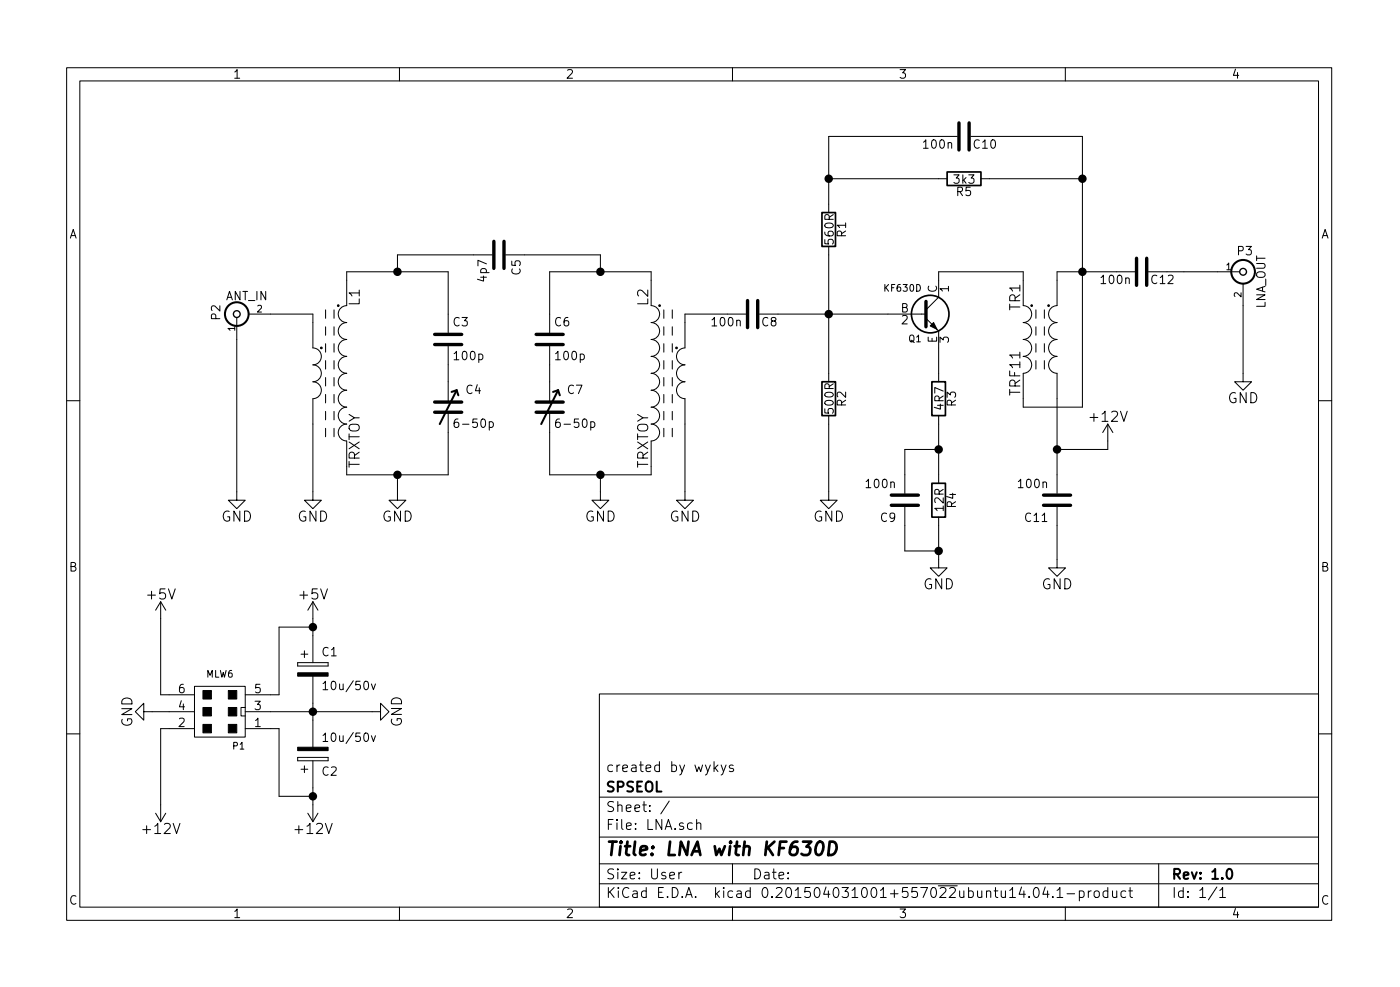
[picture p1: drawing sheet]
<svg xmlns="http://www.w3.org/2000/svg" width="210mm" height="148mm" viewBox="0 0 210 148" stroke-linecap="round" stroke-linejoin="round" font-family="sans-serif">
<g fill="none" stroke="#000" stroke-width=".15">
<path d="M10 10.2h190v128h-190zM12 12.1h186v124.1h-186zM60 10.2v1.9M110 10.2v1.9M160 10.2v1.9M73.9 38.3h-14.2v2.5M75.9 38.3h14.3v2.5M124.5 37v20.3M124.5 26.8h17.7M143.8 20.5h-19.3v11.4M147.3 26.8h15.3M148.6 20.5h14v40.6h-8.9v-5.1a1.27 1.27 0 0 0 1.2-1.2 1.27 1.27 0 0 0-1.2-1.3 1.27 1.27 0 0 0 1.2-1.3 1.27 1.27 0 0 0-1.2-1.2 1.27 1.27 0 0 0 1.2-1.3 1.27 1.27 0 0 0-1.2-1.3 1.27 1.27 0 0 0 1.2-1.2 1.27 1.27 0 0 0-1.2-1.3v-5.1h-12.7v3.8l-1.9 1.9"/>
<path d="M35.6 47.7v27.4h1.2l-1.2 1.3-1.3-1.3h1.3M37.3 47.2h9.7v5a1.27 1.27 0 0 1 1.3 1.3 1.27 1.27 0 0 1-1.3 1.3 1.27 1.27 0 0 1 1.3 1.2 1.27 1.27 0 0 1-1.3 1.3 1.27 1.27 0 0 1 1.3 1.3 1.27 1.27 0 0 1-1.3 1.3v15.2h1.3l-1.3 1.3-1.3-1.3h1.3M48.9 46.5v1.3M48.9 49.1v1.2M48.9 51.6v1.3M48.9 54.1v1.3M48.9 56.7v1.2M48.9 59.2v1.3M50.2 46.5v1.3M50.2 49.1v1.2M50.2 51.6v1.3M50.2 54.1v1.3"/>
<path d="M50.2 56.7v1.2M50.2 59.2v1.3M67.3 49.9v-9.1h-15.2v5.1a1.27 1.27 0 0 0-1.3 1.3 1.27 1.27 0 0 0 1.3 1.2 1.27 1.27 0 0 0-1.3 1.3 1.27 1.27 0 0 0 1.3 1.3 1.27 1.27 0 0 0-1.3 1.2 1.27 1.27 0 0 0 1.3 1.3 1.27 1.27 0 0 0-1.3 1.3 1.27 1.27 0 0 0 1.3 1.2 1.27 1.27 0 0 0-1.3 1.3 1.27 1.27 0 0 0 1.3 1.3 1.27 1.27 0 0 0-1.3 1.3 1.27 1.27 0 0 0 1.3 1.2 1.27 1.27 0 0 0-1.3 1.3 1.27 1.27 0 0 0 1.3 1.3 1.27 1.27 0 0 0-1.3 1.2 1.27 1.27 0 0 0 1.3 1.3v5.1h15.2v-9.4M67.3 52v8.4M82.5 49.9v-9.1h15.3v5.1a1.27 1.27 0 0 1 1.3 1.3 1.27 1.27 0 0 1-1.3 1.2 1.27 1.27 0 0 1 1.3 1.3 1.27 1.27 0 0 1-1.3 1.3 1.27 1.27 0 0 1 1.3 1.2 1.27 1.27 0 0 1-1.3 1.3 1.27 1.27 0 0 1 1.3 1.3 1.27 1.27 0 0 1-1.3 1.2 1.27 1.27 0 0 1 1.3 1.3 1.27 1.27 0 0 1-1.3 1.3 1.27 1.27 0 0 1 1.3 1.3 1.27 1.27 0 0 1-1.3 1.2 1.27 1.27 0 0 1 1.3 1.3 1.27 1.27 0 0 1-1.3 1.3 1.27 1.27 0 0 1 1.3 1.2 1.27 1.27 0 0 1-1.3 1.3v5.1h-15.3v-9.4M82.5 52v8.4M99.7 46.5v1.3M99.7 49.1v1.2M99.7 51.6v1.3M99.7 54.1v1.3M99.7 56.7v1.2M99.7 59.2v1.3"/>
<path d="M101 46.5v1.3M101 49.1v1.2M101 51.6v1.3M101 54.1v1.3M101 56.7v1.2M101 59.2v1.3M112 47.2h-9.1v5a1.27 1.27 0 0 0-1.3 1.3 1.27 1.27 0 0 0 1.3 1.3 1.27 1.27 0 0 0-1.3 1.2 1.27 1.27 0 0 0 1.3 1.3 1.27 1.27 0 0 0-1.3 1.3 1.27 1.27 0 0 0 1.3 1.3v15.2h1.2l-1.2 1.3-1.3-1.3h1.3M116.8 47.2h22.3M139.1 47.8l1.9 1.9v7.6M155.6 46.5v1.3M155.6 49.1v1.2M155.6 51.6v1.3"/>
<path d="M155.6 54.1v1.3M156.8 46.5v1.3M156.8 49.1v1.2M156.8 51.6v1.3M156.8 54.1v1.3M170.4 40.8h-11.7v5.1a1.27 1.27 0 0 0-1.2 1.3 1.27 1.27 0 0 0 1.2 1.2 1.27 1.27 0 0 0-1.2 1.3 1.27 1.27 0 0 0 1.2 1.3 1.27 1.27 0 0 0-1.2 1.2 1.27 1.27 0 0 0 1.2 1.3 1.27 1.27 0 0 0-1.2 1.3 1.27 1.27 0 0 0 1.2 1.2v18.1M175.3 40.8h10.9M186.7 42.6v14.7h1.3l-1.3 1.3-1.3-1.3h1.3M10 60.2h2M48.9 61.8v1.2M48.9 64.3v1.3M50.2 61.8v1.2"/>
<path d="M50.2 64.3v1.3M59.7 71.3v3.8h1.3l-1.3 1.3-1.3-1.3h1.3M68.8 62.9a.47 .47 0 0 0-.6 .5l.1 .7 .4 .1 .2-.2v-.4l-.1-.2h-.4l-.2 .2M73.5 63.4l.3-.1 .3 .3v.3l-.1 .2-.2 .1-.3-.1M84 62.9a.47 .47 0 0 0-.6 .5l.1 .7 .4 .1 .2-.2 .1-.4-.2-.2h-.3l-.3 .2M88.7 63.4l.4-.1 .2 .3v.3l-.1 .2-.1 .1-.4-.1M90.2 71.3v3.8h1.2l-1.2 1.3-1.3-1.3h1.3M99.7 61.8v1.2M99.7 64.3v1.3M101 61.8v1.2M101 64.3v1.3M124.5 62.4v12.7h1.2l-1.2 1.3-1.3-1.3h1.3"/>
<path d="M135.9 76.1v6.6h5.1M141 77.6v7.7h1.2l-1.2 1.2-1.3-1.2h1.3M141 62.4v10.2M141 67.5h-5.1v6.6M158.7 76.1v9.2h1.3l-1.3 1.2-1.2-1.2h1.2M166.4 63.7v3.8h-7.7M166.4 63.7l-.8 1.2M166.4 63.7l.7 1.2M198 60.2h2M24.1 90.3v14h5.1M24.1 90.3l-.7 1.3M24.1 90.3l.8 1.3"/>
<path d="M44.7 99.5v.5zM44.7 100h4.6zM44.7 99.5h4.6zM45.2 98.2h1zM45.7 97.7v1zM47 94.1h-5.1v10.2h-5.1M47 90.3v9.2M47 90.3l-.8 1.3M47 90.3l.8 1.3M49.3 99.5v.5zM10 110.2h2M21.6 106.8v-1.2l-1.3 1.2 1.3 1.3v-1.3h7.6"/>
<path d="M29.2 103h7.6v7.7h-7.6zM29.2 109.4h-5.1v14M36.8 106.2h-.6v1.3h.6M36.8 106.8h20.3v-1.2l1.3 1.2-1.3 1.3v-1.3M36.8 109.4h5.1v10.1h5.1M44.7 113.7v.5zM44.7 113.7h4.6zM44.7 114.2h4.6zM45.2 115.5h1zM45.7 115v1zM47 101.5v10.7M47 114.2v9.2"/>
<path d="M48.5 110.4l.4-.4v1.3M48.5 102.6l.4-.3v1.2M48.5 111.3h.7M48.5 103.5h.7M49.3 113.7v.5zM55.8 110.4l.3 .9 .3-.9M55.8 102.7l.3 .8 .3-.8M90 104.2h108v32h-108zM90 119.7h108M107.4 115.3l.4 .5M107.8 114.8l-.6 .6M108.3 114.8l.4 1"/>
<path d="M109 114.8l-.5 1.4-.2 .1M110.1 114.9a.37 .37 0 0 0-.6 .1l.1 .3 .5 .1 .1 .2-.2 .2h-.5M198 110.2h2M23.4 122.1l.7 1.3M24.9 122.1l-.8 1.3M46.2 122.1l.8 1.3M47.8 122.1l-.8 1.3M60 136.2v2M90 132.7h108M90 129.7h108M90 125.7h108M100.5 120.3l-1.3 1.9"/>
<path d="M102 130.9v1M102.4 130.9l-.3 .1-.1 .2M104.6 123.7a.38 .38 0 0 1 .7 0v.8M104.6 123v1.5M110 129.7v3M110 136.2v2M155.3 133.4a.35 .35 0 0 1 .4-.2 .35 .35 0 0 1 .3 .3 .77 .77 0 0 1-.5 1.2 .9 .9 0 0 1-.2-1.3zM157 133.2l-.4 1h1M157.3 133.7v1M158.1 134.6l.1 .1h-.1h-.1l.1-.1v.1M158.7 133.7l.5-.5v1.5M158.7 134.7h.9"/>
<path d="M160 136.2v2M160.2 134.2h1.2M162.1 133.8a.48 .48 0 0 1 .6 .1l.1 .1-.1 .6a.48 .48 0 0 1-.6 .1M162.1 133.7v1.5M163.4 133.7v1M163.9 133.7l-.3 .1-.2 .2M164.4 133.9a.41 .41 0 0 1 .7 .1v.5a.41 .41 0 0 1-.4 .2 .41 .41 0 0 1-.4-.2zM166.4 133.8l-.5-.1-.2 .3v.6l.2 .1h.5M166.4 133.2v1.5M167.1 133.7l.1 1a.4 .4 0 0 0 .5-.1M167.7 133.7v1M169.1 133.8l-.5-.1-.2 .3v.6l.2 .1h.5"/>
<path d="M169.5 133.7h.6M169.7 133.2v1.3l.2 .2h.2M174 129.7v6.5M182.8 133.2l-1.3 1.9M183.2 133.7l.4-.5v1.5M183.2 134.7h.8"/>
</g>
<g fill="none" stroke="#000" stroke-width=".3">
<path d="M68.6 58.6l-2.6 5.1M68.6 58.6l-.8 .2M68.6 58.6l.2 .7M83.8 58.6l-2.5 5.1M83.8 58.6l-.7 .2M83.8 58.6l.3 .7M184.4 130.6a.35 .35 0 0 1 .3-.2 .35 .35 0 0 1 .3 .3 .77 .77 0 0 1-.4 1.2 .9 .9 0 0 1-.2-1.3z"/>
<circle cx="35.6" cy="47.2" r="1.78"/>
<circle cx="186.7" cy="40.8" r="1.78"/>
</g>
<path d="M122.8 126.6a.46 .46 0 0 1 .5-.3 .46 .46 0 0 1 .3 .4 1.19 1.19 0 0 1-.7 1.7l-.2-.1a1.5 1.5 0 0 1 .1-1.7zM124.6 126.3h.5a1.03 1.03 0 0 1 .2 1.8l-.4 .3h-.5z" fill="none" stroke="#000" stroke-width=".41"/>
<g fill="#000" stroke="#000" stroke-width=".15">
<path d="M139.7 48.9l.5-.5 .5 1zM30.5 103.7h1.2v1.2h-1.2zM30.5 106.2h1.2v1.3h-1.2zM30.5 108.7h1.2v1.3h-1.2zM34.3 103.7h1.3v1.2h-1.3zM34.3 106.2h1.3v1.3h-1.3zM34.3 108.7h1.3v1.3h-1.3zM44.7 112.2h4.6v.5h-4.6zM44.7 101h4.6v.5h-4.6z"/>
<circle cx="48.3" cy="52.2" r=".13"/>
<circle cx="50.8" cy="45.9" r=".13"/>
<circle cx="99.1" cy="45.9" r=".13"/>
<circle cx="101.6" cy="52.2" r=".13"/>
<circle cx="154.9" cy="45.9" r=".13"/>
<circle cx="157.5" cy="45.9" r=".13"/>
</g>
<g fill="none" stroke="#000" stroke-width=".25">
<path d="M123.4 31.9h2.1v5.1h-2.1zM142.2 25.8h5.1v2h-5.1zM123.4 57.3h2.1v5.1h-2.1zM140 57.3h2v5.1h-2zM140 72.6h2v5h-2z"/>
<circle cx="139.7" cy="47.2" r="2.82"/>
</g>
<g fill="none" stroke="#000" stroke-width=".51">
<path d="M144 18.4v4.1M145.5 18.4v4.1M74.2 36.2v4.1M75.7 36.2v4.1M170.7 38.8v4M172.2 38.8v4M65.3 51.7h4M65.3 50.2h4M80.5 51.7h4.1M80.5 50.2h4.1M112.3 45.1v4.1M113.8 45.1v4.1"/>
<path d="M139.1 45.2v3.9M65.3 61.9h4M65.3 60.4h4M80.5 61.9h4.1M80.5 60.4h4.1M133.9 74.3h4M133.9 75.9h4M156.7 74.3h4.1M156.7 75.9h4.1"/>
</g>
<g fill="none" stroke="#000" stroke-width=".2">
<circle cx="35.6" cy="47.2" r=".51"/>
<circle cx="186.7" cy="40.8" r=".51"/>
</g>
<g fill="#000" stroke="#000" stroke-width=".25">
<circle cx="124.5" cy="26.8" r=".51"/>
<circle cx="162.6" cy="26.8" r=".51"/>
<circle cx="59.7" cy="40.8" r=".51"/>
<circle cx="90.2" cy="40.8" r=".51"/>
<circle cx="124.5" cy="47.2" r=".51"/>
<circle cx="162.6" cy="40.8" r=".51"/>
<circle cx="59.7" cy="71.3" r=".51"/>
<circle cx="90.2" cy="71.3" r=".51"/>
<circle cx="141" cy="67.5" r=".51"/>
<circle cx="158.8" cy="67.5" r=".51"/>
<circle cx="47" cy="94.1" r=".51"/>
<circle cx="141" cy="82.7" r=".51"/>
<circle cx="47" cy="106.8" r=".51"/>
<circle cx="47" cy="119.5" r=".51"/>
</g>
<text font-size="2.8" x="91" y="128.5">Title: LNA with KF630D</text>
<g font-size="2.1">
<text x="54" y="45.9" transform="rotate(-90 54 45.9)">L1</text>
<text x="97.4" y="45.9" transform="rotate(-90 97.4 45.9)">L2</text>
<text x="153.2" y="46.6" transform="rotate(-90 153.2 46.6)">TR1</text>
<text x="153.2" y="59.3" transform="rotate(-90 153.2 59.3)">TRF11</text>
<text x="163.9" y="63.3">+12V</text>
<text x="184.3" y="60.5">GND</text>
<text x="54" y="70.5" transform="rotate(-90 54 70.5)">TRXTOY</text>
<text x="97.4" y="70.5" transform="rotate(-90 97.4 70.5)">TRXTOY</text>
<text x="33.2" y="78.3">GND</text>
<text x="44.6" y="78.3">GND</text>
<text x="57.3" y="78.3">GND</text>
<text x="87.8" y="78.3">GND</text>
<text x="100.5" y="78.3">GND</text>
<text x="122.1" y="78.3">GND</text>
<text x="138.6" y="88.5">GND</text>
<text x="156.4" y="88.5">GND</text>
<text x="22.2" y="90">+5V</text>
<text x="45.1" y="90">+5V</text>
<text x="19.9" y="109.2" transform="rotate(-90 19.9 109.2)">GND</text>
<text x="60.4" y="109.2" transform="rotate(-90 60.4 109.2)">GND</text>
<text x="91" y="118.9">SPSEOL</text>
<text x="91" y="115.9">created by wykys</text>
<text x="21.6" y="125.2">+12V</text>
<text x="44.5" y="125.2">+12V</text>
<text x="91" y="124.6">File: LNA.sch</text>
<text x="91" y="121.9">Sheet: /</text>
<text x="91" y="134.8">KiCad E.D.A. kicad 0.201504031001+557022ubuntu14.04.1-product</text>
<text x="91" y="132">Size: User</text>
<text x="113" y="132">Date:</text>
<text x="176" y="132">Rev: 1.0</text>
<text x="176" y="134.8">Id: 1/1</text>
</g>
<g font-size="1.8">
<text x="35" y="11.8">1</text>
<text x="85" y="11.8">2</text>
<text x="135" y="11.8">3</text>
<text x="185" y="11.8">4</text>
<text x="138.8" y="22.3">100n</text>
<text x="146.3" y="22.3">C10</text>
<text x="143.3" y="27.6">3k3</text>
<text x="143.7" y="29.4">R5</text>
<text x="10.4" y="35.8">A</text>
<text x="127.1" y="35.6" transform="rotate(-90 127.1 35.6)">R1</text>
<text x="198.4" y="35.8">A</text>
<text x="78.2" y="41.3" transform="rotate(-90 78.2 41.3)">C5</text>
<text x="125.2" y="36.5" transform="rotate(-90 125.2 36.5)">560R</text>
<text x="185.9" y="38.3">P3</text>
<text x="33.1" y="48" transform="rotate(-90 33.1 48)">P2</text>
<text x="33.9" y="45.1">ANT_IN</text>
<text x="73.1" y="42.2" transform="rotate(-90 73.1 42.2)">4p7</text>
<text x="135.3" y="46.9">B</text>
<text x="140.7" y="44" transform="rotate(-90 140.7 44)">C</text>
<text x="142.5" y="43.8" transform="rotate(-90 142.5 43.8)">1</text>
<text x="165.5" y="42.6">100n</text>
<text x="172.9" y="42.6">C12</text>
<text x="190" y="46.5" transform="rotate(-90 190 46.5)">LNA_OUT</text>
<text x="68.1" y="49">C3</text>
<text x="83.3" y="49">C6</text>
<text x="107.1" y="49">100n</text>
<text x="114.4" y="49">C8</text>
<text x="135.4" y="48.7">2</text>
<text x="140.7" y="51.5" transform="rotate(-90 140.7 51.5)">E</text>
<text x="142.5" y="51.4" transform="rotate(-90 142.5 51.4)">3</text>
<text x="68.3" y="54.1">100p</text>
<text x="70" y="59.1">C4</text>
<text x="83.6" y="54.1">100p</text>
<text x="85.2" y="59.1">C7</text>
<text x="68.8" y="64.2">6-50p</text>
<text x="84" y="64.2">6-50p</text>
<text x="125.2" y="61.9" transform="rotate(-90 125.2 61.9)">500R</text>
<text x="127.1" y="61" transform="rotate(-90 127.1 61)">R2</text>
<text x="141.7" y="61.5" transform="rotate(-90 141.7 61.5)">4R7</text>
<text x="143.6" y="61" transform="rotate(-90 143.6 61)">R3</text>
<text x="130.2" y="73.3">100n</text>
<text x="141.7" y="76.7" transform="rotate(-90 141.7 76.7)">12R</text>
<text x="143.6" y="76.2" transform="rotate(-90 143.6 76.2)">R4</text>
<text x="153.1" y="73.3">100n</text>
<text x="132.3" y="78.3">C9</text>
<text x="154" y="78.3">C11</text>
<text x="10.4" y="85.8">B</text>
<text x="198.4" y="85.8">B</text>
<text x="48.4" y="98.5">C1</text>
<text x="26.8" y="106.6">4</text>
<text x="26.8" y="104">6</text>
<text x="38.3" y="106.6">3</text>
<text x="38.3" y="104">5</text>
<text x="49.1" y="103.6">10u/50v</text>
<text x="26.8" y="109.1">2</text>
<text x="38.3" y="109.1">1</text>
<text x="49.1" y="111.4">10u/50v</text>
<text x="48.4" y="116.4">C2</text>
<text x="10.4" y="135.8">C</text>
<text x="35" y="137.8">1</text>
<text x="85" y="137.8">2</text>
<text x="135" y="137.8">3</text>
<text x="185" y="137.8">4</text>
<text x="198.4" y="135.8">C</text>
</g>
<g font-size="1.4">
<text x="184.1" y="40.5">1</text>
<text x="38.6" y="46.9">2</text>
<text x="132.9" y="43.8">KF630D</text>
<text x="186.4" y="44.6" transform="rotate(-90 186.4 44.6)">2</text>
<text x="35.3" y="49.7" transform="rotate(-90 35.3 49.7)">1</text>
<text x="136.5" y="51.4">Q1</text>
<text x="30.9" y="101.7">MLW6</text>
<text x="35" y="112.5">P1</text>
</g>
</svg>
